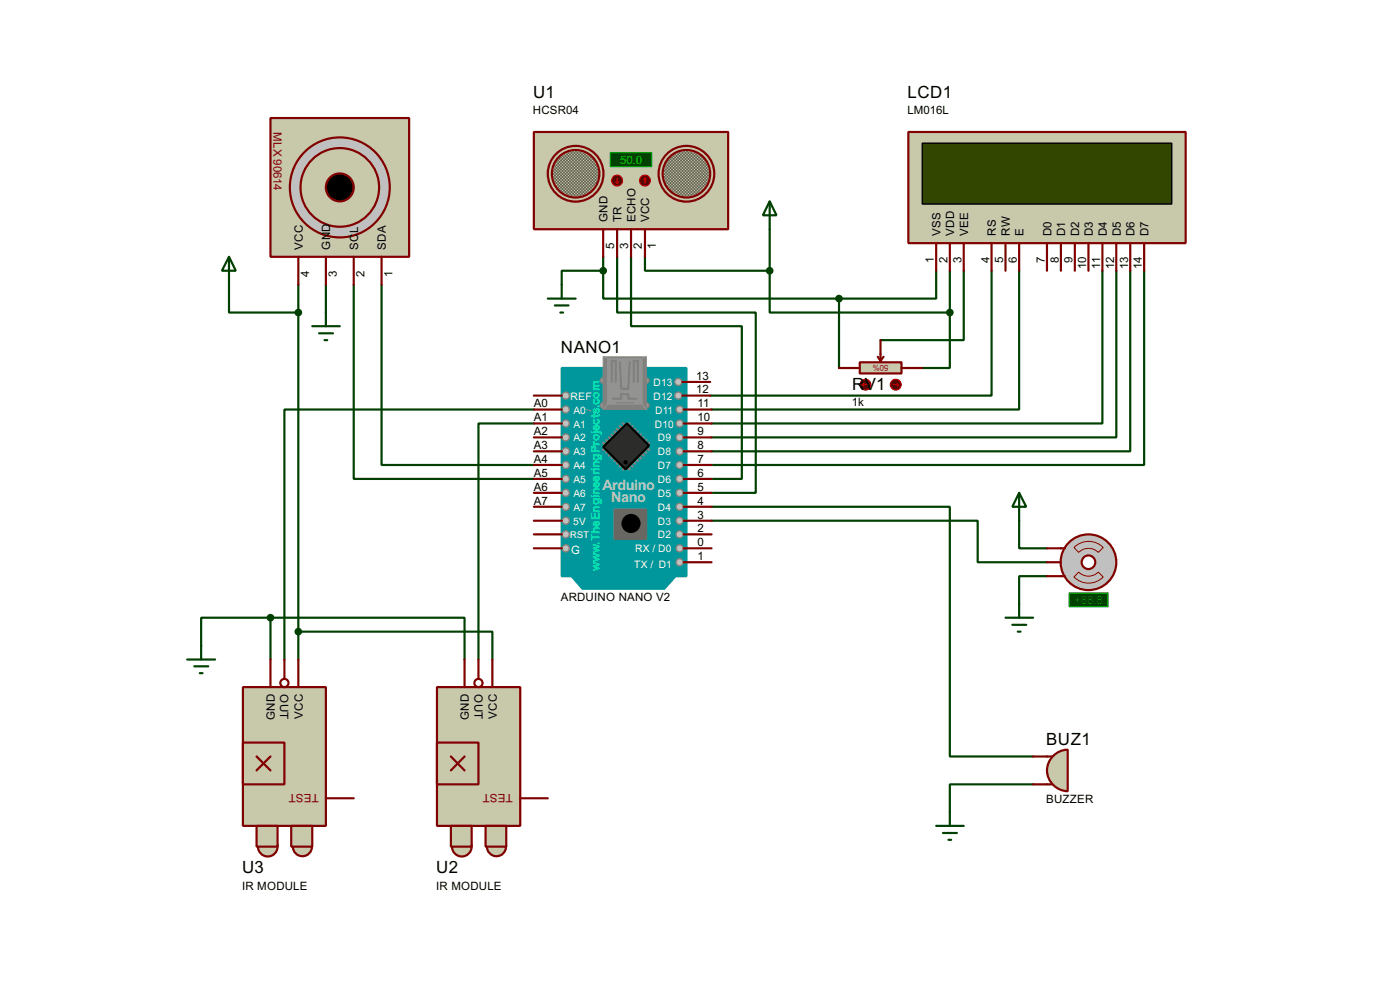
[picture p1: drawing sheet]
<svg xmlns="http://www.w3.org/2000/svg" width="256mm" height="180mm" viewBox="0 0 256 180" stroke-linecap="round" stroke-linejoin="round" font-family="sans-serif">
<g fill="none" stroke="#004000" stroke-width=".4">
<path d="M42 52.1v5.1h12.7M54.7 52.1v68.6M59.7 52.1v5.1M64.8 52.1v35.6h33M69.9 52.1v33h27.9M110.5 49.6h-7.6v2.5M110.5 49.6v5.1h43.2M110.5 47v2.6M113.1 47v10.2h25.4v33h-8.1M115.6 47v12.7h20.3v28h-5.5M118.2 47v2.6h22.8M141 49.6v7.6h33"/>
<path d="M141 42v7.6M153.7 54.7v12.7M171.5 49.6v5.1h-17.8M174 57.2v10.2h-5M174 49.6v7.6M176.6 49.6v12.7h-15.3M181.7 49.6v22.8h-51.6M186.7 49.6v25.4h-56.3M202 49.6v27.9h-71.6M204.5 49.6v30.5h-74.1M207.1 49.6v33h-76.7M209.6 49.6v35.5h-79.2"/>
<path d="M97.8 75h-45.7v45.7M97.8 77.5h-10.1v43.2M130.4 95.3h48.7v7.6h12.7M130.4 92.8h43.6v45.7h15.3M186.7 95.3v5.1h5.1M49.6 113.1h35.5v7.6M49.6 113.1h-12.7v5.1M49.6 113.1v7.6M54.7 115.6h35.5v5.1M191.8 105.5h-5.1v5M189.3 143.6h-15.3v5"/>
</g>
<path d="M166.4 24.2h50.8v20.3h-50.8z" fill="#c8c8aa" stroke="#800000" stroke-width=".4"/>
<path d="M169 26.2h45.7v11.2h-45.7z" fill="#324600" stroke="#000" stroke-width=".25"/>
<g fill="none" stroke="#800000" stroke-width=".4">
<path d="M171.5 44.5v5.1M174 44.5v5.1M176.6 44.5v5.1M181.7 44.5v5.1M184.2 44.5v5.1M186.7 44.5v5.1M191.8 44.5v5.1M194.4 44.5v5.1M196.9 44.5v5.1M199.4 44.5v5.1M202 44.5v5.1M204.5 44.5v5.1"/>
<path d="M207.1 44.5v5.1M209.6 44.5v5.1"/>
</g>
<path d="M102.9 67.4h22.9v38.1h-2l-2.1 2.3h-15l-2-2.3h-1.8z" fill-rule="evenodd" fill="#00979c" stroke="#00979c" stroke-width=".4"/>
<path d="M112.6 93.3h5.8v5.3h-5.8z" fill="#686767" stroke="#686767" stroke-width=".4"/>
<circle cx="115.6" cy="95.8" r="1.55" fill="#000" stroke="#000" stroke-width=".4"/>
<path d="M107.5 75l.8 .2" fill="none" stroke="#939393" stroke-width=".18"/>
<g fill="#c0c0c0" stroke="#808080" stroke-width=".25">
<circle cx="124.5" cy="75" r=".65"/>
<circle cx="124.2" cy="72.4" r=".65"/>
<circle cx="124.5" cy="77.5" r=".65"/>
<circle cx="124.5" cy="80.1" r=".65"/>
<circle cx="124.5" cy="85.1" r=".65"/>
<circle cx="124.5" cy="82.6" r=".65"/>
<circle cx="124.5" cy="87.7" r=".65"/>
<circle cx="124.5" cy="90.2" r=".65"/>
<circle cx="124.5" cy="95.3" r=".65"/>
<circle cx="124.5" cy="92.8" r=".65"/>
<circle cx="124.5" cy="97.8" r=".65"/>
<circle cx="124.5" cy="100.4" r=".65"/>
<circle cx="124.5" cy="102.9" r=".65"/>
<circle cx="124.2" cy="69.9" r=".65"/>
<circle cx="103.6" cy="72.4" r=".65"/>
<circle cx="103.6" cy="75" r=".65"/>
<circle cx="103.6" cy="80.1" r=".65"/>
<circle cx="103.6" cy="77.5" r=".65"/>
<circle cx="103.6" cy="82.6" r=".65"/>
<circle cx="103.6" cy="85.1" r=".65"/>
<circle cx="103.6" cy="90.2" r=".65"/>
<circle cx="103.6" cy="87.7" r=".65"/>
<circle cx="103.6" cy="92.8" r=".65"/>
</g>
<g fill="#939393" stroke="#757575" stroke-width=".18">
<circle cx="118.4" cy="69.7" r=".55"/>
<circle cx="118.4" cy="74.2" r=".55"/>
</g>
<g fill="#939393" stroke="#808080" stroke-width=".18">
<circle cx="110.5" cy="69.7" r=".55"/>
<circle cx="110.5" cy="74.2" r=".55"/>
</g>
<path d="M110.5 65.3h7.9v9.7h-7.9z" fill="#808080" stroke="#808080" stroke-width=".18"/>
<path d="M111.3 65.6h6.4v8.4h-6.4z" fill="#939393" stroke="#939393" stroke-width=".18"/>
<path d="M110.5 65.3l.8 .3M111.3 74l-.8 1M117.7 74l.7 1M118.4 65.3l-.7 .3" fill="none" stroke="#939393" stroke-width=".18"/>
<path d="M112.1 69.9v-3.8h.7v3.8M112.3 73h1.5v-.8h1.3v.8h1.5M113.6 66.3l.2 4.6M115.4 66.3l-.3 4.9h-1.3M116.1 69.9v-3.8h.8v3.8" fill="none" stroke="#808080" stroke-width=".4"/>
<path d="M112.8 73.7h3.3" fill="none" stroke="#808080" stroke-width=".2"/>
<g fill="none" stroke="#808080" stroke-width=".45">
<path d="M112.1 79.6l.5 .5M112.6 79l.5 .6M113.1 78.5l.5 .5M113.6 78l.5 .5M114.1 77.5l.5 .5M115.4 77.5l-.5 .5M115.9 78l-.5 .5M116.4 78.5l-.5 .5M116.9 79l-.5 .6M117.4 79.6l-.5 .5M110.5 81.1l.6 .5M111.1 80.6l.5 .5"/>
<path d="M111.1 81.8l-.6 .6M111.6 80.1l.5 .5M111.6 82.4l-.5 .5M112.1 82.9l-.5 .5M112.6 83.4l-.5 .5M113.1 83.9l-.5 .5M113.6 84.4l-.5 .5M114.1 84.9l-.5 .5M114.6 85.4l-.5 .5M114.9 85.4l.5 .5M115.4 84.9l.5 .5M115.9 84.4l.5 .5"/>
<path d="M116.4 83.9l.5 .5M116.9 83.4l.5 .5M117.4 82.9l.5 .5M117.9 82.4l.5 .5M117.9 80.1l-.5 .5M118.4 81.8l.5 .6M118.4 80.6l-.5 .5M118.9 81.1l-.5 .5"/>
</g>
<path d="M110.5 81.8l4.4-4.3 4 4.1-4.3 4.3z" fill-rule="evenodd" fill="#2c2c2c" stroke="#000" stroke-width=".4"/>
<circle cx="114.6" cy="84.6" r=".3" fill="#000" stroke="#000" stroke-width=".18"/>
<g fill="#c0c0c0" stroke="#808080" stroke-width=".25">
<circle cx="103.6" cy="95.3" r=".65"/>
<circle cx="103.6" cy="100.4" r=".65"/>
<circle cx="103.6" cy="97.8" r=".65"/>
</g>
<g fill="none" stroke="#800000" stroke-width=".4">
<path d="M97.8 77.5h5.1M97.8 75h5.1M97.8 72.4h5.1M125 72.4h5.1M125 69.9h5.1M125.3 77.5h5.1M125.3 75h5.1M97.8 97.8h5.1M97.8 95.3h5.1M97.8 92.8h5.1M97.8 90.2h5.1M97.8 87.7h5.1"/>
<path d="M97.8 85.1h5.1M97.8 82.6h5.1M97.8 80.1h5.1M125.3 97.8h5.1M125.3 95.3h5.1M125.3 92.8h5.1M125.3 90.2h5.1M125.3 87.7h5.1M125.3 85.1h5.1M125.3 82.6h5.1M125.3 80.1h5.1M97.8 100.4h5.1"/>
<path d="M125.3 100.4h5.1M125.3 102.9h5.1"/>
</g>
<path d="M97.8 24.2h35.6v17.8h-35.6z" fill="#c8c8aa" stroke="#800000" stroke-width=".4"/>
<g fill="#c8c8aa" stroke="#800000" stroke-width=".4">
<circle cx="105.4" cy="31.8" r="5.1"/>
<circle cx="125.7" cy="31.8" r="5.1"/>
</g>
<circle cx="105.4" cy="31.8" r="4.4" fill="#c8c8aa"/>
<circle cx="105.4" cy="31.8" r="4.4" fill="#000"/>
<circle cx="105.4" cy="31.8" r="4.4" fill="none" stroke="#c8c8aa" stroke-width=".4"/>
<circle cx="105.4" cy="31.8" r="4.4" fill="none" stroke="#800000" stroke-width=".4"/>
<circle cx="125.7" cy="31.8" r="4.4" fill="#c8c8aa"/>
<circle cx="125.7" cy="31.8" r="4.4" fill="#000"/>
<circle cx="125.7" cy="31.8" r="4.4" fill="none" stroke="#c8c8aa" stroke-width=".4"/>
<circle cx="125.7" cy="31.8" r="4.4" fill="none" stroke="#800000" stroke-width=".4"/>
<path d="M111.8 28h7.6v2.5h-7.6z" fill="#004000" stroke="#0f0" stroke-width=".2"/>
<path d="M110.5 42v5M113.1 42v5M115.6 42v5M118.2 42v5" fill="none" stroke="#800000" stroke-width=".4"/>
<circle cx="118.1" cy="33.1" r="1" fill="#400000" stroke="#f00" stroke-width=".2"/>
<path d="M118.2 32.6l-.3 .2M118.2 32.6l.2 .2M118.2 32.6v1" fill="none" stroke="#f00" stroke-width=".2"/>
<circle cx="113" cy="33.1" r="1" fill="#400000" stroke="#f00" stroke-width=".2"/>
<path d="M112.8 33.3l.3 .3M113.1 32.6v1M113.3 33.3l-.2 .3" fill="none" stroke="#f00" stroke-width=".2"/>
<path d="M141 36.9l1.3 2.5h-2.5zM141 36.9v5.1M100.4 54.7h5.1M101.7 55.9h2.5M102.7 57.2h.5M102.9 52.1v2.6" fill="none" stroke="#004000" stroke-width=".4"/>
<g fill="#004000" stroke="#004000" stroke-width=".4">
<circle cx="110.5" cy="49.6" r=".5"/>
<circle cx="141" cy="49.6" r=".5"/>
</g>
<path d="M157.5 66.3h7.7v2.1h-7.7z" fill="#c8c8aa" stroke="#800000" stroke-width=".4"/>
<path d="M153.7 67.4h3.8M160.8 65.3l.5 .8M161.3 62.3v3.8M161.9 65.3l-.6 .8M165.2 67.4h3.8" fill="none" stroke="#800000" stroke-width=".4"/>
<circle cx="158.5" cy="70.4" r="1" fill="#400000" stroke="#f00" stroke-width=".2"/>
<path d="M158 70.4l.3 .3M158 70.4h1.1M158.3 70.2l-.3 .2" fill="none" stroke="#f00" stroke-width=".2"/>
<circle cx="164.1" cy="70.4" r="1" fill="#400000" stroke="#f00" stroke-width=".2"/>
<path d="M163.6 70.4h1M164.4 70.2l.2 .2M164.6 70.4l-.2 .3" fill="none" stroke="#f00" stroke-width=".2"/>
<g fill="#004000" stroke="#004000" stroke-width=".4">
<circle cx="174" cy="57.2" r=".5"/>
<circle cx="153.7" cy="54.7" r=".5"/>
</g>
<path d="M49.6 21.6h25.4v25.4h-25.4z" fill="#c8c8aa" stroke="#800000" stroke-width=".4"/>
<circle cx="62.2" cy="34.3" r="9.2" fill="#c0c0c0" stroke="#800000" stroke-width=".4"/>
<circle cx="62.2" cy="34.3" r="7.2" fill="#c8c8aa" stroke="#800000" stroke-width=".4"/>
<circle cx="62.2" cy="34.3" r="2.55" fill="#000" stroke="#800000" stroke-width=".4"/>
<path d="M54.7 47v5.1M59.7 47v5.1M64.8 47v5.1M69.9 47v5.1" fill="none" stroke="#800000" stroke-width=".4"/>
<path d="M42 47l1.2 2.6h-2.5zM42 47v5.1M57.2 59.7h5.1M59.7 57.2v2.5M58.5 61h2.5M59.5 62.3h.5" fill="none" stroke="#004000" stroke-width=".4"/>
<g fill="#c8c8aa" stroke="#800000" stroke-width=".4">
<path d="M80.1 125.8h15.2v25.4h-15.2z"/>
<path d="M89 151.2h3.8v3.8h-3.8z"/>
<path d="M82.6 151.2h3.8v3.8h-3.8z"/>
<path d="M80.1 135.9h7.6v7.7h-7.6z"/>
</g>
<g fill="#c8c8aa" stroke="#800000" stroke-width=".4">
<circle cx="90.9" cy="155" r="1.75"/>
<circle cx="84.6" cy="155" r="1.8"/>
</g>
<g fill="none" stroke="#800000" stroke-width=".4">
<path d="M82.6 138.5l2.5 2.5M85.1 138.5l-2.5 2.5M85.1 120.7v5.1M87.7 120.7v3.6M90.2 120.7v5.1M95.3 146.1h5.1"/>
<circle cx="87.6" cy="125" r=".75"/>
</g>
<g fill="#c8c8aa" stroke="#800000" stroke-width=".4">
<path d="M44.5 125.8h15.2v25.4h-15.2z"/>
<path d="M53.4 151.2h3.8v3.8h-3.8z"/>
<path d="M47 151.2h3.9v3.8h-3.9z"/>
<path d="M44.5 135.9h7.6v7.7h-7.6z"/>
</g>
<g fill="#c8c8aa" stroke="#800000" stroke-width=".4">
<circle cx="55.4" cy="155" r="1.75"/>
<circle cx="49" cy="155" r="1.8"/>
</g>
<g fill="none" stroke="#800000" stroke-width=".4">
<path d="M47 138.5l2.6 2.5M49.6 138.5l-2.6 2.5M49.6 120.7v5.1M52.1 120.7v3.6M54.7 120.7v5.1M59.7 146.1h5.1"/>
<circle cx="52.1" cy="125" r=".75"/>
</g>
<g fill="#004000" stroke="#004000" stroke-width=".4">
<circle cx="54.6" cy="115.6" r=".5"/>
<circle cx="54.6" cy="57.2" r=".5"/>
<circle cx="49.5" cy="113.1" r=".5"/>
</g>
<path d="M36.9 118.2v2.5M34.3 120.7h5.1M35.6 122h2.6M36.6 123.2h.5" fill="none" stroke="#004000" stroke-width=".4"/>
<circle cx="199.4" cy="102.9" r="5.1" fill="#c0c0c0" stroke="#800000" stroke-width=".4"/>
<circle cx="199.4" cy="102.9" r="1.25" fill="#feffff" stroke="#800000" stroke-width=".4"/>
<path d="M194.4 100.4h.7M194.4 105.5h.7" fill="none" stroke="#800000" stroke-width=".4"/>
<path d="M195.9 108.5h7.1v2.6h-7.1z" fill="#004000" stroke="#0f0" stroke-width=".2"/>
<path d="M196.8 100.2a3.7 3.7 0 0 1 5.3 0l-.9 .9a2.53 2.53 0 0 0-3.6 0zM197.6 104.7a2.54 2.54 0 0 0 3.6 0l.9 .9a3.7 3.7 0 0 1-5.3 0z" fill="none" stroke="#800000" stroke-width=".18"/>
<path d="M191.8 102.9h2.6M191.8 100.4h2.6M191.8 105.5h2.6" fill="none" stroke="#800000" stroke-width=".4"/>
<path d="M186.7 90.2l1.3 2.6h-2.5zM186.7 90.2v5.1M184.2 113.1h5.1M185.5 114.4h2.5M186.5 115.6h.5M186.7 110.5v2.6" fill="none" stroke="#004000" stroke-width=".4"/>
<path d="M193 138.3a3.8 3.8 0 0 1 2.6-1.1v7.6a3.8 3.8 0 0 1-3.5-2.3 3.8 3.8 0 0 1 .9-4.2z" fill-rule="evenodd" fill="#c8c8aa" stroke="#800000" stroke-width=".4"/>
<path d="M189.3 138.5h3.5M189.3 143.6h3.5" fill="none" stroke="#800000" stroke-width=".4"/>
<path d="M171.5 151.2h5.1M172.8 152.5h2.5M173.8 153.7h.5M174 148.6v2.6" fill="none" stroke="#004000" stroke-width=".4"/>
<g font-size="3.5">
<text x="97.7" y="18">U1</text>
<text x="166.3" y="18">LCD1</text>
<text x="102.8" y="64.7">NANO1</text>
<text x="156.1" y="71.5">RV1</text>
<text x="191.7" y="136.4">BUZ1</text>
<text x="44.4" y="159.9">U3</text>
<text x="79.9" y="159.9">U2</text>
</g>
<g font-size="3" fill="#c0c0c0">
<text x="110.3" y="89.7">Arduino</text>
<text x="111.9" y="92">Nano</text>
</g>
<g font-size="2.5" fill="#0ff">
<text x="109.8" y="99.7" transform="rotate(-90 109.8 99.7)">.TheEngineeringProjects.com</text>
<text x="109.8" y="104.6" transform="rotate(-90 109.8 104.6)">w</text>
</g>
<g font-size="2.4">
<text x="97.6" y="20.9">HCSR04</text>
<text x="166.2" y="20.9">LM016L</text>
<text x="111.3" y="40.6" transform="rotate(-90 111.3 40.6)">GND</text>
<text x="113.9" y="40.6" transform="rotate(-90 113.9 40.6)">TR</text>
<text x="116.4" y="40.6" transform="rotate(-90 116.4 40.6)">ECHO</text>
<text x="119" y="40.6" transform="rotate(-90 119 40.6)">VCC</text>
<text x="55.5" y="45.7" transform="rotate(-90 55.5 45.7)">VCC</text>
<text x="60.5" y="45.7" transform="rotate(-90 60.5 45.7)">GND</text>
<text x="65.6" y="45.7" transform="rotate(-90 65.6 45.7)">SCL</text>
<text x="70.7" y="45.7" transform="rotate(-90 70.7 45.7)">SDA</text>
<text x="112.5" y="45.7" transform="rotate(-90 112.5 45.7)">5</text>
<text x="115.1" y="45.7" transform="rotate(-90 115.1 45.7)">3</text>
<text x="117.6" y="45.7" transform="rotate(-90 117.6 45.7)">2</text>
<text x="120.2" y="45.7" transform="rotate(-90 120.2 45.7)">1</text>
<text x="172.3" y="43.2" transform="rotate(-90 172.3 43.2)">VSS</text>
<text x="174.8" y="43.2" transform="rotate(-90 174.8 43.2)">VDD</text>
<text x="177.4" y="43.2" transform="rotate(-90 177.4 43.2)">VEE</text>
<text x="182.5" y="43.2" transform="rotate(-90 182.5 43.2)">RS</text>
<text x="185" y="43.2" transform="rotate(-90 185 43.2)">RW</text>
<text x="187.5" y="43.2" transform="rotate(-90 187.5 43.2)">E</text>
<text x="192.6" y="43.2" transform="rotate(-90 192.6 43.2)">D0</text>
<text x="195.2" y="43.2" transform="rotate(-90 195.2 43.2)">D1</text>
<text x="197.7" y="43.2" transform="rotate(-90 197.7 43.2)">D2</text>
<text x="200.2" y="43.2" transform="rotate(-90 200.2 43.2)">D3</text>
<text x="202.8" y="43.2" transform="rotate(-90 202.8 43.2)">D4</text>
<text x="205.3" y="43.2" transform="rotate(-90 205.3 43.2)">D5</text>
<text x="207.9" y="43.2" transform="rotate(-90 207.9 43.2)">D6</text>
<text x="210.4" y="43.2" transform="rotate(-90 210.4 43.2)">D7</text>
<text x="56.6" y="50.7" transform="rotate(-90 56.6 50.7)">4</text>
<text x="61.7" y="50.7" transform="rotate(-90 61.7 50.7)">3</text>
<text x="66.8" y="50.7" transform="rotate(-90 66.8 50.7)">2</text>
<text x="71.9" y="50.7" transform="rotate(-90 71.9 50.7)">1</text>
<text x="171.1" y="48.2" transform="rotate(-90 171.1 48.2)">1</text>
<text x="173.6" y="48.2" transform="rotate(-90 173.6 48.2)">2</text>
<text x="176.2" y="48.2" transform="rotate(-90 176.2 48.2)">3</text>
<text x="181.3" y="48.2" transform="rotate(-90 181.3 48.2)">4</text>
<text x="183.8" y="48.2" transform="rotate(-90 183.8 48.2)">5</text>
<text x="186.3" y="48.1" transform="rotate(-90 186.3 48.1)">6</text>
<text x="191.4" y="48.2" transform="rotate(-90 191.4 48.2)">7</text>
<text x="194" y="48.2" transform="rotate(-90 194 48.2)">8</text>
<text x="196.5" y="48.2" transform="rotate(-90 196.5 48.2)">9</text>
<text x="199" y="49.3" transform="rotate(-90 199 49.3)">10</text>
<text x="201.6" y="49.1" transform="rotate(-90 201.6 49.1)">11</text>
<text x="204.1" y="49.3" transform="rotate(-90 204.1 49.3)">12</text>
<text x="206.7" y="49.3" transform="rotate(-90 206.7 49.3)">13</text>
<text x="209.2" y="49.3" transform="rotate(-90 209.2 49.3)">14</text>
<text x="127.6" y="72">12</text>
<text x="127.6" y="69.5">13</text>
<text x="97.8" y="77.1">A1</text>
<text x="97.8" y="74.6">A0</text>
<text x="127.8" y="77.1">10</text>
<text x="127.8" y="74.6">11</text>
<text x="156.1" y="74.4">1k</text>
<text x="97.8" y="82.2">A3</text>
<text x="97.8" y="79.7">A2</text>
<text x="127.8" y="82.2">8</text>
<text x="127.8" y="79.7">9</text>
<text x="97.8" y="87.3">A5</text>
<text x="97.8" y="84.7">A4</text>
<text x="97.8" y="89.8">A6</text>
<text x="127.8" y="89.8">5</text>
<text x="127.8" y="87.3">6</text>
<text x="127.8" y="84.7">7</text>
<text x="97.8" y="92.4">A7</text>
<text x="127.8" y="94.9">3</text>
<text x="127.8" y="92.4">4</text>
<text x="127.8" y="100">0</text>
<text x="127.8" y="97.4">2</text>
<text x="127.8" y="102.5">1</text>
<text x="102.7" y="110">ARDUINO NANO V2</text>
<text x="50.4" y="131.8" transform="rotate(-90 50.4 131.8)">GND</text>
<text x="51.3" y="127.1" transform="rotate(90 51.3 127.1)">OUT</text>
<text x="55.5" y="131.6" transform="rotate(-90 55.5 131.6)">VCC</text>
<text x="85.9" y="131.8" transform="rotate(-90 85.9 131.8)">GND</text>
<text x="87" y="127.1" transform="rotate(90 87 127.1)">OUT</text>
<text x="91" y="131.6" transform="rotate(-90 91 131.6)">VCC</text>
<text x="191.6" y="147">BUZZER</text>
<text x="44.3" y="162.8">IR MODULE</text>
<text x="79.9" y="162.8">IR MODULE</text>
</g>
<g font-size="2.4" fill="#800000">
<text x="50.1" y="24.2" transform="rotate(90 50.1 24.2)">MLX 90614</text>
<text x="58.4" y="145.4" transform="rotate(-180 58.4 145.4)">TEST</text>
<text x="94" y="145.4" transform="rotate(-180 94 145.4)">TEST</text>
</g>
<text font-size="2.4" fill="#0f0" x="113.6" y="30">50.0</text>
<text font-size="2.4" fill="#fff" x="104.6" y="101.4">G</text>
<text font-size="2.4" fill="#008000" x="196.8" y="110.6">+88.8</text>
<g font-size="2.1" fill="#fff">
<text x="119.7" y="70.7">D13</text>
<text x="104.5" y="73.2">REF</text>
<text x="105" y="75.7">A0</text>
<text x="119.7" y="73.2">D12</text>
<text x="120" y="75.7">D11</text>
<text x="105" y="83.4">A3</text>
<text x="105" y="80.8">A2</text>
<text x="105" y="78.3">A1</text>
<text x="120" y="78.3">D10</text>
<text x="120.5" y="80.8">D9</text>
<text x="120.5" y="83.4">D8</text>
<text x="105" y="88.4">A5</text>
<text x="105" y="85.9">A4</text>
<text x="120.5" y="85.9">D7</text>
<text x="120.5" y="88.4">D6</text>
<text x="105" y="93.5">A7</text>
<text x="105" y="91">A6</text>
<text x="120.5" y="91">D5</text>
<text x="120.5" y="93.5">D4</text>
<text x="105" y="96.1">5V</text>
<text x="116.4" y="101.1">RX / D0</text>
<text x="120.5" y="96.1">D3</text>
<text x="120.5" y="98.6">D2</text>
<text x="116.2" y="103.9">TX / D1</text>
</g>
<text font-size="1.9" fill="#fff" x="104.5" y="98.5">RST</text>
<text font-size="1.7" fill="#c00000" x="162.8" y="66.7" transform="rotate(-180 162.8 66.7)">50%</text>
</svg>
